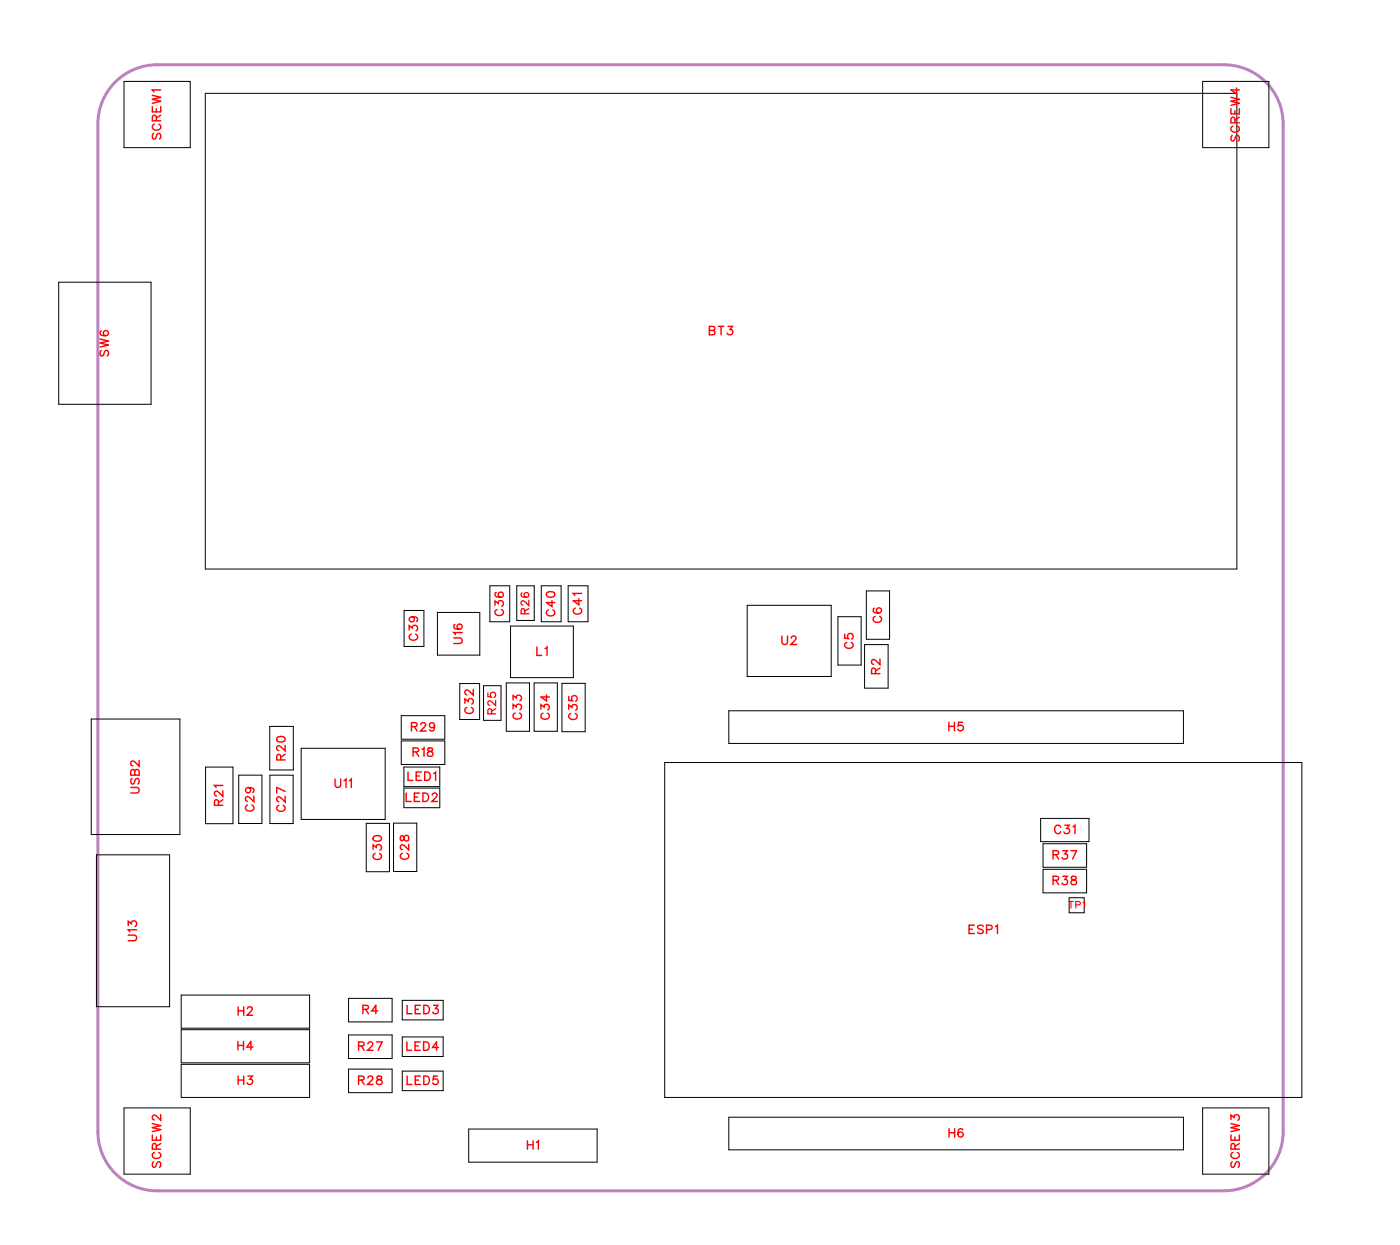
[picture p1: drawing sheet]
<svg xmlns="http://www.w3.org/2000/svg" width="118mm" height="105mm" viewBox="0 0 118 105" stroke-linecap="round" stroke-linejoin="round" font-family="sans-serif">
<path d="M10 6.6a5 5 0 0 1 3.3-1.1h90a5 5 0 0 1 5 5v85a5 5 0 0 1-5 5h-90a5 5 0 0 1-5-5v-85a5 5 0 0 1 1.7-3.9z" fill="none" stroke="#bf80bf" stroke-width=".25"/>
<g fill="none" stroke="#000" stroke-width=".08">
<path d="M10.5 6.9h5.6v5.6h-5.6zM17.3 7.9h87.1v40.1h-87.1zM101.5 6.9h5.6v5.6h-5.6zM5 23.8h7.7v10.3h-7.7zM34.1 51.5h1.7v3h-1.7zM36.9 51.7h3.6v3.6h-3.6zM38.8 57.7h1.7v3h-1.7zM40.8 57.8h1.5v3h-1.5zM41.3 49.4h1.7v3.1h-1.7zM42.7 57.6h2v4.1h-2zM43.1 52.8h5.3v4.4h-5.3zM43.6 49.4h1.5v2.9h-1.5z"/>
<path d="M45.1 57.6h1.9v4.1h-1.9zM45.7 49.4h1.6v3.1h-1.6zM47.4 57.7h2v4h-2zM47.9 49.4h1.7v3.1h-1.7zM61.5 60h38.3v2.7h-38.3zM63 51.1h7.1v6h-7.1zM70.7 52h2v4.1h-2zM72.9 54.4h2v3.7h-2zM73.1 49.9h1.9v4h-1.9zM7.7 60.7h7.5v9.7h-7.5zM8.1 72.1h6.2v12.8h-6.2zM17.3 64.7h2.4v4.8h-2.4z"/>
<path d="M20.1 65.4h2v4.1h-2zM22.8 61.3h1.9v3.7h-1.9zM22.8 65.4h1.9v4.1h-1.9zM25.4 63.1h7.1v6h-7.1zM30.9 69.5h2v4h-2zM33.2 69.4h2v4.1h-2zM33.9 60.4h3.6v2h-3.6zM33.9 62.5h3.6v2h-3.6zM34.1 64.7h3v1.7h-3zM34.1 66.5h3v1.6h-3zM56.1 64.3h53.7v28.3h-53.7zM87.8 69h4.1v2h-4.1z"/>
<path d="M88 71.2h3.7v2h-3.7zM88 73.3h3.7v2h-3.7zM90.2 75.7h1.3v1.3h-1.3zM10.5 93.5h5.6v5.6h-5.6zM15.3 89.8h10.8v2.8h-10.8zM15.3 83.9h10.8v2.8h-10.8zM15.3 86.9h10.8v2.8h-10.8zM29.4 84.2h3.7v2h-3.7zM29.4 87.3h3.7v2h-3.7zM29.4 90.2h3.7v2h-3.7zM33.9 84.4h3.5v1.6h-3.5zM33.9 87.5h3.5v1.6h-3.5z"/>
<path d="M33.9 90.4h3.5v1.6h-3.5zM39.5 95.3h10.9v2.7h-10.9zM61.5 94.3h38.3v2.7h-38.3zM101.5 93.5h5.6v5.6h-5.6z"/>
</g>
<g fill="none" stroke="#f00" stroke-width=".12">
<path d="M12.9 9v.4h.7v-.4M12.9 8l.7 .2-.7 .2 .7 .1-.7 .2M13 11.3l-.1 .1 .1 .3h.1l.3-.4h.1l.1 .1-.1 .3M13 10.5a.26 .26 0 0 0-.1 .3 .26 .26 0 0 0 .2 .2h.2a.26 .26 0 0 0 .3-.2 .26 .26 0 0 0-.2-.3M13.2 10.2v-.4h-.3v.4h.7M13.2 9.2v.2M13.6 7.6h-.7l.1 .2M13.6 9.7l-.4 .3M103.9 9.2v.4h.7v-.4M103.9 8.2l.7 .2-.7 .1 .7 .2-.7 .2M104 11.4l-.1 .2 .1 .3 .1-.1 .3-.4h.1l.1 .2-.1 .3M104 10.6a.26 .26 0 0 0-.1 .3 .26 .26 0 0 0 .2 .2h.2a.26 .26 0 0 0 .3-.2 .26 .26 0 0 0-.2-.3"/>
<path d="M104.2 10.4v-.4l-.3-.1v.5h.7M104.2 9.3v.3M104.3 7.4v.5l-.4-.3h.7M104.6 9.9l-.4 .2M8.4 28.6l.8 .2-.8 .1 .8 .2-.8 .2M8.5 29.6l-.1 .1 .1 .3h.2l.3-.4h.1l.1 .1-.1 .3M8.5 27.9a.35 .35 0 0 0 .2 .5 .35 .35 0 0 0 .5-.3 .22 .22 0 0 0-.3-.2 .22 .22 0 0 0-.2 .2 .22 .22 0 0 0 .2 .2M59.8 27.9h.5v.2l-.2 .1h-.3v-.7l.5 .1v.1l-.2 .2M60.6 27.5h.5M60.8 27.5v.7M61.4 27.5h.4l-.2 .3a.24 .24 0 0 1 .2 .4 .24 .24 0 0 1-.4-.1M34.5 53.2v-.4l.3 .2a.24 .24 0 0 1 .4-.2 .24 .24 0 0 1-.1 .4"/>
<path d="M34.7 53.5a.26 .26 0 0 0-.2 .3 .26 .26 0 0 0 .3 .2h.2a.26 .26 0 0 0 .2-.2 .26 .26 0 0 0-.1-.3M34.8 52a.22 .22 0 0 1 .1 .3 .22 .22 0 0 1-.3 .1 .22 .22 0 0 1 0-.3l.2-.1a.34 .34 0 0 1 .4 .3l-.1 .1M38.3 53.8h.5l.2 .2-.1 .3h-.6M38.4 52.7h-.1a.35 .35 0 0 0 .3 .4 .35 .35 0 0 0 .4-.2 .22 .22 0 0 0-.2-.3 .22 .22 0 0 0-.2 .2 .22 .22 0 0 0 .2 .3M39 53.4h-.7l.1 .1M39.2 59.3v-.3l.3 .2a.24 .24 0 0 1 .4-.2 .24 .24 0 0 1-.1 .4M39.4 59.7a.26 .26 0 0 0-.2 .3 .26 .26 0 0 0 .3 .2h.2a.26 .26 0 0 0 .2-.2 .26 .26 0 0 0-.1-.3M39.9 58.2v.4l-.3-.3-.2-.1-.2 .1v.2l.2 .1M41.8 51.1v-.4l.2 .2a.24 .24 0 0 1 .4-.2 .24 .24 0 0 1-.1 .4M41.9 50h-.1a.35 .35 0 0 0 .2 .4 .35 .35 0 0 0 .5-.2 .22 .22 0 0 0-.2-.3 .22 .22 0 0 0-.3 .2 .22 .22 0 0 0 .2 .3M41.9 51.4a.26 .26 0 0 0-.1 .3 .26 .26 0 0 0 .2 .2h.2a.26 .26 0 0 0 .3-.2 .26 .26 0 0 0-.2-.3M43.3 59.8v-.4l.3 .2a.24 .24 0 0 1 .3-.1 .24 .24 0 0 1 0 .4"/>
<path d="M43.3 59.1v-.4l.3 .2a.24 .24 0 0 1 .3-.2 .24 .24 0 0 1 0 .4M45.3 54.6v.7h.4M45.6 59.8v-.3l.3 .2a.24 .24 0 0 1 .4-.2 .24 .24 0 0 1-.1 .4M46 54.7l.1-.1v.7M46.1 58.6v.5l-.5-.3h.7M46.1 50l.3-.1a.3 .3 0 0 1 .4 .3 .38 .38 0 0 1-.4 .2 .38 .38 0 0 1-.3-.3zM46.3 51.5a.26 .26 0 0 0-.2 .3 .26 .26 0 0 0 .3 .2h.1a.26 .26 0 0 0 .3-.2 .26 .26 0 0 0-.2-.3M46.6 50.7v.5l-.5-.4h.7M48 59.8v-.3l.3 .2a.24 .24 0 0 1 .3-.2 .24 .24 0 0 1 0 .4M48 58.8v.3h.3a.25 .25 0 0 1 0-.4 .25 .25 0 0 1 .4 .1 .25 .25 0 0 1-.1 .4M48.5 51.3a.26 .26 0 0 0-.1 .3 .26 .26 0 0 0 .2 .2h.2a.26 .26 0 0 0 .3-.2 .26 .26 0 0 0-.2-.3M48.8 50.5v.5l-.4-.3h.7"/>
<path d="M49.1 50.1h-.7l.1 .1M66 53.7v.5l.2 .2 .2-.1v-.6M66.8 53.8l.1-.1h.1l.2 .1-.1 .2-.4 .4h.5M71.3 53.5v.3l.3 .1a.25 .25 0 0 1 0-.4 .25 .25 0 0 1 .3 0 .25 .25 0 0 1-.1 .4M71.4 54.2a.26 .26 0 0 0-.1 .3 .26 .26 0 0 0 .2 .2h.2a.26 .26 0 0 0 .3-.2 .26 .26 0 0 0-.2-.3M73.8 51.3h-.1a.35 .35 0 0 0 .3 .5 .35 .35 0 0 0 .4-.3 .22 .22 0 0 0-.2-.2 .22 .22 0 0 0-.3 .2 .22 .22 0 0 0 .2 .2M73.8 52a.26 .26 0 0 0-.1 .3 .26 .26 0 0 0 .2 .2h.2a.26 .26 0 0 0 .3-.2 .26 .26 0 0 0-.2-.3M73.9 56.8l-.1-.4h-.1l-.2 .1v.3h.7M74.2 55.6v.5l-.3-.4-.2-.1-.2 .2v.1l.2 .1M74.2 56.4l-.3 .2M10.8 78.9h.5l.2 .2-.1 .2-.6 .1M10.8 78.1v-.4l.3 .2a.24 .24 0 0 1 .4-.2 .25 .25 0 0 1-.1 .5"/>
<path d="M11 66.4h.5l.2 .2-.1 .3h-.6M11.1 65.7l-.1 .1 .1 .3h.2l.2-.4h.1l.1 .1-.1 .3M11.4 65.1l-.1-.1h-.2l-.1 .4h.7v-.3l-.1-.2-.2 .1v.4M11.5 78.4h-.7l.2 .2M11.7 64.2v.4l-.3-.3-.2-.1-.2 .1v.2l.2 .1M18.4 67.9v-.4h-.2l-.1 .1v.3h.7M18.8 66.7v.5l-.3-.4-.3-.1-.1 .2v.1l.2 .2M18.8 66.3h-.7l.1 .1M18.8 67.5l-.4 .2M20.9 67.9a.26 .26 0 0 0-.2 .3 .26 .26 0 0 0 .3 .2h.2a.26 .26 0 0 0 .2-.2 .26 .26 0 0 0-.1-.3M20.9 66.4a.22 .22 0 0 1 .2 .3 .22 .22 0 0 1-.3 .1 .22 .22 0 0 1 0-.3l.1-.1a.34 .34 0 0 1 .5 .3l-.1 .2M21.4 67.2v.4l-.3-.3-.3-.1-.1 .1v.2l.2 .1"/>
<path d="M23.4 62.2l.3-.1a.3 .3 0 0 1 .4 .3 .38 .38 0 0 1-.4 .2 .38 .38 0 0 1-.4-.3zM23.5 67.9a.26 .26 0 0 0-.2 .3 .26 .26 0 0 0 .3 .2h.2a.26 .26 0 0 0 .3-.2 .26 .26 0 0 0-.2-.3M23.7 64.1v-.4l-.2-.1-.2 .2v.3h.8M24.1 67.2v.5l-.4-.4-.2-.1-.2 .2v.1l.2 .1M24.1 62.9v.5l-.4-.4-.2-.1-.2 .2v.1l.2 .1M24.1 66.8l-.8-.4v.5M24.1 63.6l-.4 .3M28.3 65.7v.5l.2 .2 .2-.1v-.6M29 65.9l.2-.2v.7M29.5 65.9l.1-.2v.7M31.5 71.7v-.4l.2 .2a.24 .24 0 0 1 .4-.2 .24 .24 0 0 1-.1 .4M31.5 70.6l.3-.1a.3 .3 0 0 1 .4 .3 .38 .38 0 0 1-.4 .2 .38 .38 0 0 1-.3-.3z"/>
<path d="M31.6 72a.26 .26 0 0 0-.1 .3 .26 .26 0 0 0 .2 .2h.2a.26 .26 0 0 0 .3-.2 .26 .26 0 0 0-.2-.3M33.8 70.5v.4h.1l.3-.4a.24 .24 0 0 1 .3 .2 .24 .24 0 0 1-.3 .2l-.1-.1-.1-.3zM33.9 72a.26 .26 0 0 0-.1 .3 .26 .26 0 0 0 .2 .2h.2a.26 .26 0 0 0 .3-.2 .26 .26 0 0 0-.2-.3M34.3 66.9v.7h.4M34.4 65.1v.7h.4M34.5 71.2v.5l-.4-.3-.2-.1-.1 .1v.1l.1 .2M34.7 61.3h.4l.1-.2-.2-.1h-.3v.7M34.9 63.4h.4v-.2l-.1-.1h-.3v.7M35 61.3l.2 .4M35 67.2h.2M35.1 63.4l.2 .4M35.1 65.5h.3"/>
<path d="M35.4 66.9h-.4v.7h.4M35.5 61.1l.1-.1h.2l.1 .1-.1 .2-.3 .4h.4M35.6 65.1h-.5v.7h.5M35.6 63.2l.2-.1v.7M35.7 66.9h.2a.38 .38 0 0 1 .3 .4 .38 .38 0 0 1-.3 .3h-.2zM35.8 65.1h.3a.38 .38 0 0 1 .2 .4 .38 .38 0 0 1-.2 .3h-.3zM36.1 63.1v.2l.3 .1 .1 .2a.24 .24 0 0 1-.2 .2 .24 .24 0 0 1-.2-.2l.4-.3v-.2zM36.5 67.1l.1-.2h.1l.2 .1-.1 .3-.4 .3h.5M36.6 65.3l.2-.2v.7M36.7 61.2a.22 .22 0 0 1-.3 .2 .22 .22 0 0 1-.1-.4 .22 .22 0 0 1 .3 .1l.1 .1a.34 .34 0 0 1-.3 .5l-.1-.1M43.5 60.2a.26 .26 0 0 0-.2 .3 .26 .26 0 0 0 .3 .2h.1a.26 .26 0 0 0 .3-.2 .26 .26 0 0 0-.2-.3M45.8 60.2a.26 .26 0 0 0-.2 .3 .26 .26 0 0 0 .3 .2h.2a.26 .26 0 0 0 .2-.2 .26 .26 0 0 0-.1-.3"/>
<path d="M48.2 60.2a.26 .26 0 0 0-.2 .3 .26 .26 0 0 0 .3 .2h.1a.26 .26 0 0 0 .3-.2 .26 .26 0 0 0-.2-.3M80.1 60.9v.7M80.1 61.3h.4M80.5 60.9v.7M81.2 60.9h-.3l-.1 .3a.25 .25 0 0 1 .4 0 .25 .25 0 0 1 0 .4 .25 .25 0 0 1-.4-.1M81.8 78.4h.2M82.2 78.1h-.4v.7h.4M83 78.2l-.2-.1-.3 .1v.1l.4 .2 .1 .2-.2 .1-.3-.1M83.2 78.4h.4l.1-.3h-.5v.7M84 78.2l.2-.1v.7M88.8 72.1h.4l.1-.2-.2-.1h-.3v.7M88.8 74.3l.4-.1 .1-.1-.2-.2h-.3v.7"/>
<path d="M89.1 72.1l.2 .4M89.1 74.3l.2 .3M89.5 69.8a.26 .26 0 0 0-.3-.2 .26 .26 0 0 0-.2 .3v.2a.26 .26 0 0 0 .2 .2 .26 .26 0 0 0 .3-.1M89.7 71.8h.3l-.2 .2a.24 .24 0 0 1 .2 .4 .24 .24 0 0 1-.4-.1M89.7 73.9h.3l-.2 .3a.24 .24 0 0 1 .2 .4 .24 .24 0 0 1-.4-.1M89.8 69.6h.4l-.2 .3a.24 .24 0 0 1 .2 .4 .24 .24 0 0 1-.4-.1M90.4 71.8h.4l-.3 .7M90.4 74v.2l.3 .1 .1 .1a.24 .24 0 0 1-.2 .2 .24 .24 0 0 1-.2-.2l.4-.3v-.1zM90.5 69.8l.2-.2v.7M12.9 95.7v.5h.7v-.5M12.9 94.8l.7 .2-.7 .1 .7 .2-.7 .2M13 98l-.1 .2 .1 .3 .1-.1 .3-.4h.1l.1 .2-.1 .3"/>
<path d="M13 97.2a.26 .26 0 0 0-.1 .3 .26 .26 0 0 0 .2 .2h.2a.26 .26 0 0 0 .3-.2 .26 .26 0 0 0-.2-.3M13.2 96.9v-.4h-.3v.4h.7M13.2 95.9v.3M13.6 94v.5l-.4-.3-.2-.1-.1 .1v.1l.1 .2M13.6 96.5l-.4 .2M20.1 87.9v.7M20.1 88.2h.4M20.1 91.1h.5M20.1 84.9v.7M20.1 90.8v.7M20.1 85.3h.5M20.5 87.9v.7"/>
<path d="M20.6 84.9v.7M20.6 90.8v.7M20.9 85.1l.1-.2h.1l.2 .2-.1 .2-.4 .3h.5M20.9 90.8h.4l-.2 .3a.24 .24 0 0 1 .2 .3 .25 .25 0 0 1-.5 0M21.3 88.3h-.5l.4-.4v.7M30.3 88.2h.4v-.2l-.1-.1h-.3v.7M30.3 91.1h.4v-.2l-.1-.1h-.3v.7M30.5 88.2l.2 .4M30.5 91.1l.2 .4M30.6 85.1h.4l.1-.2-.2-.1h-.3v.7M30.9 85.1l.2 .4M31 88.1l.2-.2h.1l.1 .1-.1 .3-.3 .3h.5"/>
<path d="M31 91l.2-.2h.1l.1 .1-.1 .3-.3 .3h.5M31.8 87.9h.4l-.3 .7M31.8 90.8v.2l.3 .1 .1 .2a.24 .24 0 0 1-.2 .2 .24 .24 0 0 1-.2-.2l.4-.3v-.2zM31.9 85.3h-.5l.3-.5v.7M34.3 87.9v.7h.4M34.3 84.8v.7h.5M34.3 90.8v.7h.5M35 88.2h.3M35 85.1h.3M35 91.1h.3M35.5 87.9h-.5v.7h.5M35.5 84.8h-.5v.7h.5"/>
<path d="M35.5 90.8h-.5v.7h.5M35.7 87.9h.3a.38 .38 0 0 1 .2 .4 .38 .38 0 0 1-.2 .3h-.3zM35.8 84.8h.2a.38 .38 0 0 1 .2 .4 .38 .38 0 0 1-.2 .3h-.2zM35.8 90.8h.2a.38 .38 0 0 1 .2 .3 .38 .38 0 0 1-.2 .4h-.2zM36.6 84.8h.3l-.2 .3a.24 .24 0 0 1 .2 .4 .24 .24 0 0 1-.4-.1M36.9 90.8h-.3l-.1 .3a.25 .25 0 0 1 .4 0 .25 .25 0 0 1 0 .4 .25 .25 0 0 1-.4-.1M37 88.4h-.5l.3-.5v.7M44.5 96.2v.8M44.5 96.6h.5M45 96.2v.8M45.3 96.4l.1-.2v.8M80.1 95.2v.7"/>
<path d="M80.1 95.6h.4M80.5 95.2v.7M81.2 95.3a.35 .35 0 0 0-.4 .2 .35 .35 0 0 0 .2 .4 .22 .22 0 0 0 .3-.2 .22 .22 0 0 0-.2-.2 .22 .22 0 0 0-.3 .2M103.9 94.4v-.3l.2 .2a.24 .24 0 0 1 .4-.2 .24 .24 0 0 1-.1 .4M103.9 95.7v.5h.7v-.5M103.9 94.8l.7 .2-.7 .1 .7 .2-.7 .2M104 98l-.1 .2 .1 .3 .1-.1 .3-.4h.1l.1 .2-.1 .3M104 97.2a.26 .26 0 0 0-.1 .3 .26 .26 0 0 0 .2 .2h.2a.26 .26 0 0 0 .3-.2 .26 .26 0 0 0-.2-.3M104.2 96.9v-.4h-.3v.4h.7M104.2 95.9v.3M104.6 96.5l-.4 .2"/>
</g>
<path d="M90.2 76h.3M90.4 76v.6M90.8 76.3h.3v-.2l-.3-.1v.6M91.4 76.2l.1-.2v.6" fill="none" stroke="#f00" stroke-width=".1"/>
<path d="M41.2 58.5v.3h.2a.23 .23 0 0 1 0-.3 .23 .23 0 0 1 .4 0 .23 .23 0 0 1-.1 .3M41.8 59.1v.4l-.5-.4-.1 .3 .1 .1M41.8 59.8l-.3 .2M44.1 50h-.1a.32 .32 0 0 0 .2 .4 .32 .32 0 0 0 .4-.2 .2 .2 0 0 0-.2-.2 .2 .2 0 0 0-.2 .2 .2 .2 0 0 0 .2 .2M44.3 51.8l-.1-.4h-.2v.4h.6M44.6 50.6v.5l-.5-.4-.1 .2 .1 .2M44.6 51.3l-.3 .3M41.5 60.2l-.1-.4h-.2v.4h.6" fill="none" stroke="#f00" stroke-width=".11"/>
<g font-size="1.2" fill="#fff">
<text x="13.9" y="11.8" transform="rotate(-90 13.9 11.8)">SCREW1</text>
<text x="104.9" y="12" transform="rotate(-90 104.9 12)">SCREW4</text>
<text x="59.8" y="28.5">BT3</text>
<text x="9.4" y="30.1" transform="rotate(-90 9.4 30.1)">SW6</text>
<text x="42.8" y="52" transform="rotate(-90 42.8 52)">C36</text>
<text x="47.1" y="52" transform="rotate(-90 47.1 52)">C40</text>
<text x="49.4" y="51.9" transform="rotate(-90 49.4 51.9)">C41</text>
<text x="74.7" y="52.6" transform="rotate(-90 74.7 52.6)">C6</text>
<text x="35.5" y="54.1" transform="rotate(-90 35.5 54.1)">C39</text>
<text x="39.3" y="54.3" transform="rotate(-90 39.3 54.3)">U16</text>
<text x="45.2" y="55.6">L1</text>
<text x="65.9" y="54.7">U2</text>
<text x="72.3" y="54.8" transform="rotate(-90 72.3 54.8)">C5</text>
<text x="74.5" y="56.9" transform="rotate(-90 74.5 56.9)">R2</text>
<text x="24.4" y="64.2" transform="rotate(-90 24.4 64.2)">R20</text>
<text x="34.7" y="62">R29</text>
<text x="34.8" y="64.1">R18</text>
<text x="40.2" y="60.3" transform="rotate(-90 40.2 60.3)">C32</text>
<text x="44.3" y="60.7" transform="rotate(-90 44.3 60.7)">C33</text>
<text x="46.6" y="60.7" transform="rotate(-90 46.6 60.7)">C34</text>
<text x="49" y="60.8" transform="rotate(-90 49 60.8)">C35</text>
<text x="80" y="61.9">H5</text>
<text x="12" y="67" transform="rotate(-90 12 67)">USB2</text>
<text x="19.1" y="68" transform="rotate(-90 19.1 68)">R21</text>
<text x="21.7" y="68.5" transform="rotate(-90 21.7 68.5)">C29</text>
<text x="24.4" y="68.5" transform="rotate(-90 24.4 68.5)">C27</text>
<text x="28.2" y="66.7">U11</text>
<text x="34.2" y="67.9">LED2</text>
<text x="34.4" y="66.1">LED1</text>
<text x="88.9" y="70.6">C31</text>
<text x="32.5" y="72.6" transform="rotate(-90 32.5 72.6)">C30</text>
<text x="34.8" y="72.6" transform="rotate(-90 34.8 72.6)">C28</text>
<text x="88.8" y="72.8">R37</text>
<text x="88.8" y="74.9">R38</text>
<text x="11.8" y="79.4" transform="rotate(-90 11.8 79.4)">U13</text>
<text x="81.7" y="79.1">ESP1</text>
<text x="20" y="88.9">H4</text>
<text x="20" y="85.9">H2</text>
<text x="30.2" y="88.9">R27</text>
<text x="30.6" y="85.8">R4</text>
<text x="34.3" y="88.9">LED4</text>
<text x="34.3" y="85.8">LED3</text>
<text x="20" y="91.8">H3</text>
<text x="30.2" y="91.8">R28</text>
<text x="34.3" y="91.8">LED5</text>
<text x="13.9" y="98.5" transform="rotate(-90 13.9 98.5)">SCREW2</text>
<text x="44.4" y="97.2">H1</text>
<text x="80" y="96.2">H6</text>
<text x="104.9" y="98.5" transform="rotate(-90 104.9 98.5)">SCREW3</text>
</g>
<g font-size="1.1" fill="#fff">
<text x="44.9" y="51.8" transform="rotate(-90 44.9 51.8)">R26</text>
<text x="42.1" y="60.3" transform="rotate(-90 42.1 60.3)">R25</text>
</g>
<text font-size="1" fill="#fff" x="90.1" y="76.8">TP1</text>
</svg>
